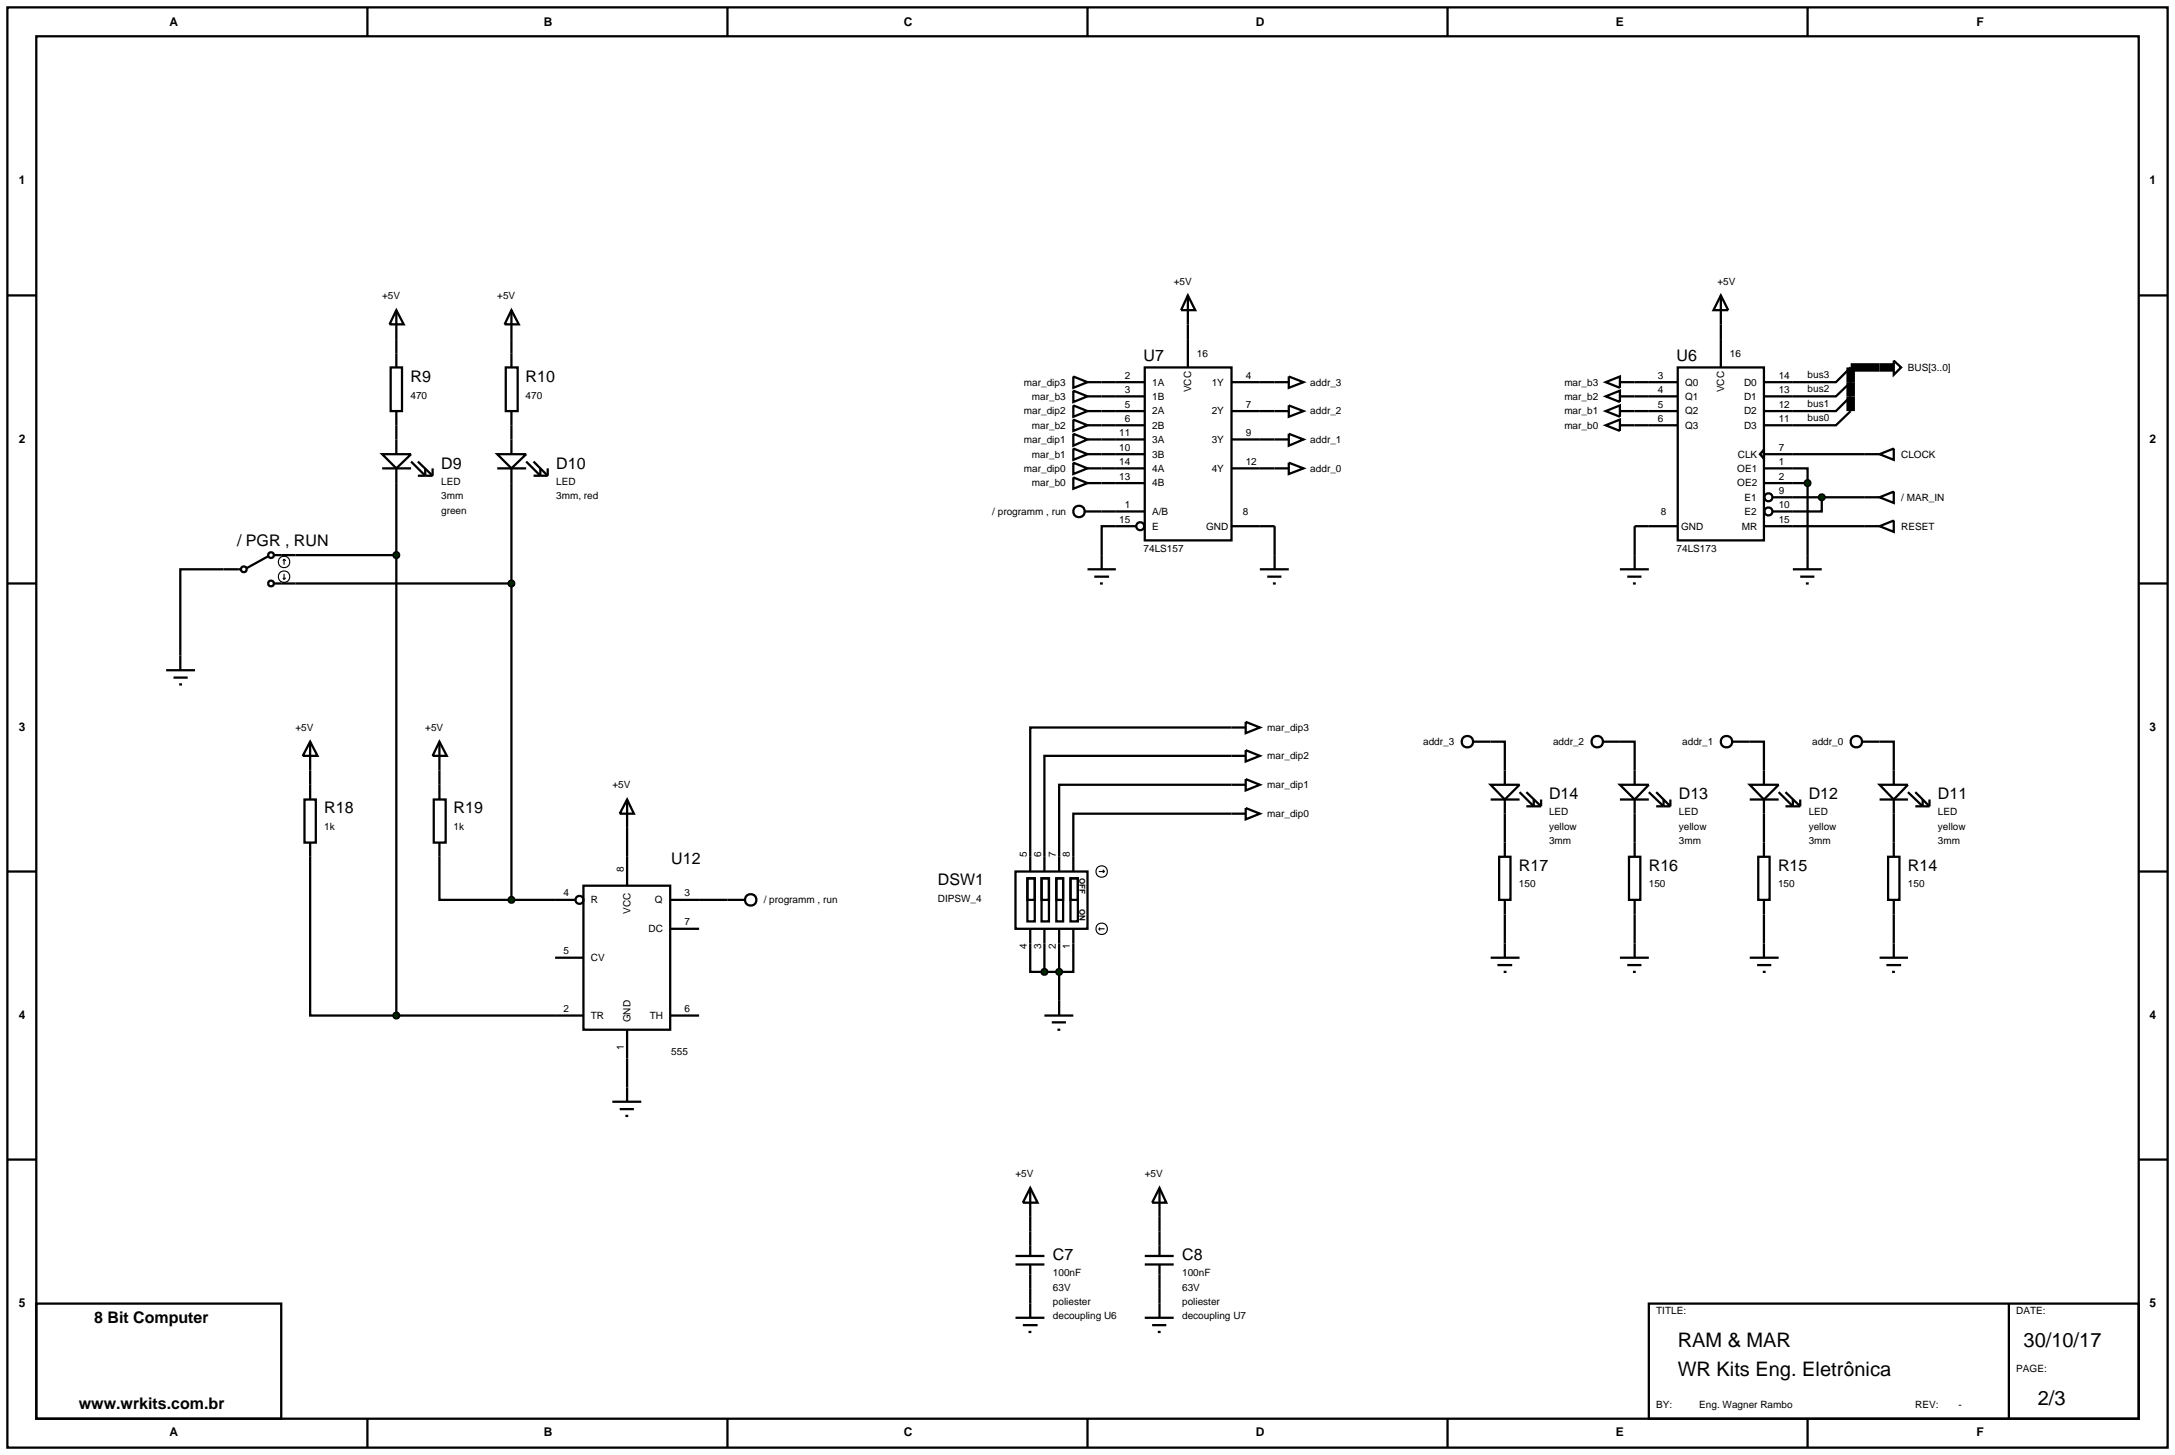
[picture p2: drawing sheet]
<svg xmlns="http://www.w3.org/2000/svg" width="384mm" height="257mm" viewBox="0 0 384 257" stroke-linecap="round" stroke-linejoin="round" font-family="sans-serif">
<g fill="none" stroke="#000" stroke-width=".4">
<path d="M1.3 1.3h381v254h-381zM6.4 6.4h370.8v243.8h-370.8zM64.8 1.3v5.1M128.3 1.3v5.1M191.8 1.3v5.1M255.3 1.3v5.1M318.8 1.3v5.1M1.3 52.1h5.1M69.9 59.8v2.5M90.2 59.8v2.5M377.2 52.1h5.1M69.9 75v2.5"/>
<path d="M90.2 75v2.5M194.3 67.4h2.5M194.3 72.5h2.5M194.3 77.5h2.5M194.3 69.9h2.5M194.3 75h2.5M222.2 67.4h2.6M222.2 72.5h2.6M222.2 77.5h2.6M288.3 67.4h7.6M288.3 72.5h7.6M288.3 69.9h7.6"/>
<path d="M288.3 75h7.6M295.9 64.8h15.2v30.5h-15.2zM311.1 79.3v1.6l-.7-.8zM326.4 72.5l-2.6 2.5h-12.7M326.4 69.9l-2.6 2.6h-12.7M326.4 67.4l-2.6 2.5h-12.7M326.4 64.8l-2.6 2.6h-12.7M52.1 97.9h17.8M69.9 85.2v93.9M90.2 85.2v73.5M194.3 85.2h2.5M194.3 80.1h2.5"/>
<path d="M194.3 82.6h2.5M194.3 90.2h2.5M196.8 92.8h-2.5v5.1M222.2 82.6h2.6M311.1 82.6h7.7v2.6M311.1 85.2h7.7M311.1 80.1h17.8M311.1 92.8h17.8M312.7 87.7h16.2M318.8 85.2v15.2M321.3 87.7v2.5h-8.6M1.3 102.9h5.1"/>
<path d="M39.4 100.4h-7.6v15.2M52.1 102.9h38.1M316.2 100.4h5.1M317.5 101.7h2.5M318.5 102.9h.5M377.2 102.9h5.1M54.7 135.9v2.5M77.5 135.9v2.5M217.2 138.4h-30.4v12.7M217.2 133.3h-33v17.8M217.2 128.3h-35.5v22.8M262.9 130.8h2.5v5.1"/>
<path d="M285.7 130.8h2.6v5.1M308.6 130.8h2.5v5.1M331.5 130.8h2.5v5.1M1.3 153.7h5.1M54.7 151.1v28h15.2M77.5 151.1v7.6h12.7M90.2 158.7h7.7M110.6 146v5.1M123.3 158.7h5M217.2 143.5h-27.9v7.6M265.4 143.5v5.1M288.3 143.5v5.1"/>
<path d="M311.1 143.5v5.1M334 143.5v5.1M377.2 153.7h5.1M69.9 179.1h28M181.7 166.4v5h2.5M184.2 166.4v5M186.8 166.4v10.1M189.3 166.4v5h-5.1M265.4 161.3v5.1M288.3 161.3v5.1M311.1 161.3v5.1M334 161.3v5.1"/>
<path d="M110.6 186.7v5.1M1.3 204.5h5.1M181.7 209.5l1.3 2.6h-2.6zM181.7 209.5v12M204.5 209.5l1.2 2.6h-2.5zM204.5 209.5v12M377.2 204.5h5.1M6.4 229.9h43.2v20.3h-43.2zM179.1 223h5.1M179.1 221.5h5.1M179.1 232.4h5.1M180.4 233.7h2.6"/>
<path d="M181.4 234.9h.5M181.7 223v9.4M201.9 223h5.1M201.9 221.5h5.1M201.9 232.4h5.1M203.2 233.7h2.5M204.2 234.9h.5M204.5 223v9.4M290.8 229.9h86.4v20.3h-86.4zM354.3 229.9v20.3M64.8 250.2v5.1M128.3 250.2v5.1"/>
<path d="M191.8 250.2v5.1M255.3 250.2v5.1M318.8 250.2v5.1"/>
<circle cx="311.9" cy="90.2" r=".7"/>
<circle cx="311.9" cy="87.7" r=".7"/>
</g>
<path d="M331.5 64.8h-5.1v7.7" fill="none" stroke="#000" stroke-width="1.5" stroke-linecap="butt"/>
<g fill="#004000" stroke="#000" stroke-width=".4">
<path d="M318.5 84.8l.3-.1-.5 .5zM318.8 84.7l.4 .2 .1 .3zM318.8 85.7l.5-.5-.1 .3zM318.3 85.2l.5 .5-.4-.2z"/>
<path d="M320.9 87.4l.4-.2-.5 .5zM321.3 87.2l.4 .2 .1 .3zM321.8 87.7l-.1 .3-.4 .2zM320.8 87.7l.5 .5-.4-.2z"/>
</g>
<g fill="#004000">
<path d="M318.8 84.7l.5 .5-.5 .5-.5-.5z"/>
<path d="M320.8 87.7l.5-.5 .5 .5-.5 .5z"/>
</g>
<g fill="none" stroke="#000" stroke-width=".4">
<path d="M69.9 54.7l1.3 2.5h-2.5zM69.9 54.7v5.1M90.2 54.7l1.3 2.5h-2.5zM90.2 54.7v5.1M209.5 52.1l1.3 2.6h-2.5zM209.5 52.1v12.7M303.5 52.1l1.3 2.6h-2.6zM303.5 52.1v12.7M68.9 64.8h2v7.7h-2zM69.9 62.3v2.5M69.9 72.5v2.5M69.9 77.5v2.6"/>
<path d="M89.2 64.8h2.1v7.7h-2.1zM90.2 62.3v2.5M90.2 72.5v2.5M90.2 77.5v2.6M189.3 66.4l2.5 1-2.5 1zM189.3 68.9l2.5 1-2.5 1zM189.3 71.5l2.5 1-2.5 1zM189.3 74l2.5 1-2.5 1zM189.3 76.5l2.5 1-2.5 1.1zM189.3 79.1l2.5 1-2.5 1zM191.8 67.4h2.5M191.8 69.9h2.5"/>
<path d="M191.8 72.5h2.5M191.8 75h2.5M191.8 77.5h2.5M196.8 67.4h5.1M196.8 69.9h5.1M196.8 72.5h5.1M196.8 75h5.1M196.8 77.5h5.1M201.9 64.8h15.3v30.5h-15.3zM217.2 67.4h5M217.2 72.5h5M217.2 77.5h5"/>
<path d="M224.8 67.4h2.5M224.8 72.5h2.5M224.8 77.5h2.5M227.3 66.4l2.6 1-2.6 1zM227.3 71.5l2.6 1-2.6 1zM227.3 76.5l2.6 1-2.6 1.1zM283.2 67.4l2.5-1v2zM283.2 69.9l2.5-1v2zM283.2 72.5l2.5-1v2zM283.2 75l2.5-1v2zM285.7 67.4h2.6M285.7 69.9h2.6"/>
<path d="M285.7 72.5h2.6M285.7 75h2.6M334 63.6l1.3 1.2-1.3 1.3zM47.3 98.1l-3.8 2.1M48.3 97.9h3.8M67.4 80.1h5.1l-2.6 2.5zM67.4 82.6h5.1M69.9 82.6v2.6M72.5 81.4l2.5 2.5v-1.3M73.7 81.4l2.6 2.5M73.7 83.9h2.6M76.3 82.6v1.3"/>
<path d="M87.7 80.1h5.1l-2.6 2.5zM87.7 82.6h5.1M90.2 82.6v2.6M92.8 81.4l2.5 2.5v-1.3M94.1 83.9h2.5M94.1 81.4l2.5 2.5M96.6 82.6v1.3M189.3 81.6l2.5 1-2.5 1zM189.3 84.2l2.5 1-2.5 1zM191.3 90.2h3M191.8 80.1h2.5M191.8 82.6h2.5"/>
<path d="M191.8 85.2h2.5M194.3 97.9v2.5M196.8 92.8h3.6M196.8 80.1h5.1M196.8 82.6h5.1M196.8 85.2h5.1M196.8 90.2h5.1M217.2 92.8h7.6v7.6M217.2 82.6h5M224.8 82.6h2.5M227.3 81.6l2.6 1-2.6 1zM295.9 92.8h-7.6v7.6"/>
<path d="M328.9 92.8h2.6M328.9 80.1h2.6M328.9 87.7h2.6M331.5 80.1l2.5-1v2zM331.5 87.7l2.5-1v2zM331.5 92.8l2.5-1v2zM29.3 118.2h5.1M30.6 119.5h2.5M31.8 115.6v2.6M39.4 100.4h3.1M48.3 102.9h3.8M191.8 100.4h5"/>
<path d="M193 101.7h2.6M194 102.9h.5M222.2 100.4h5.1M223.5 101.7h2.5M224.5 102.9h.5M285.7 100.4h5.1M287 101.7h2.5M288 102.9h.5M31.6 120.7h.5M217.2 128.3h2.5M217.2 133.3h2.5M217.2 138.4h2.5"/>
<path d="M219.7 127.3l2.5 1-2.5 1zM219.7 132.3l2.5 1-2.5 1zM219.7 137.4l2.5 1-2.5 1zM128.3 158.7h3.1M179.1 153.7h12.7v10.1h-12.7zM181.2 154.9h1.3v7.6h-1.3zM181.2 154.9h1.3v3.8h-1.3zM181.7 151.1v2.6M183.7 154.9h1.3v7.6h-1.3zM183.7 154.9h1.3v3.8h-1.3zM184.2 151.1v2.6M186.3 154.9h1.2v7.6h-1.2z"/>
<path d="M186.3 154.9h1.2v3.8h-1.2zM186.8 151.1v2.6M188.8 154.9h1.3v7.6h-1.3zM188.8 154.9h1.3v3.8h-1.3zM189.3 151.1v2.6M217.2 143.5h2.5M219.7 142.5l2.5 1-2.5 1zM181.7 163.8v2.6M184.2 163.8v2.6M184.2 179.1h5.1M186.8 163.8v2.6M186.8 176.5v2.6"/>
<path d="M189.3 163.8v2.6M185.5 180.3h2.5M186.5 181.6h.5"/>
<circle cx="47.8" cy="97.9" r=".51"/>
<circle cx="190.3" cy="90.2" r="1.01"/>
<circle cx="201.1" cy="92.8" r=".7"/>
<circle cx="43" cy="100.4" r=".51"/>
<circle cx="47.8" cy="102.9" r=".51"/>
<circle cx="132.4" cy="158.7" r="1.01"/>
</g>
<path d="M331.5 64.8h2.5" fill="none" stroke="#000" stroke-width="1.5" stroke-linecap="butt"/>
<g fill="none" stroke="#000" stroke-width=".2">
<path d="M50.1 98.6l-.2 .3M50.1 98.6l.3 .3M50.1 98.6v1M49.9 101.9l.2 .3M50.1 101.2v1M50.4 101.9l-.3 .3M193.8 153.7h1M194.5 153.4l.3 .3M194.8 153.7l-.3 .2M193.8 163.8l.2 .3M193.8 163.8h1M194 163.6l-.2 .2"/>
<circle cx="50.1" cy="99.1" r="1.01"/>
<circle cx="50.1" cy="101.7" r="1.01"/>
<circle cx="194.3" cy="153.7" r="1.01"/>
<circle cx="194.3" cy="163.8" r="1.01"/>
</g>
<g fill="#004000" stroke="#000" stroke-width=".4">
<path d="M186.4 171.1l.4-.2-.5 .5zM186.8 170.9l.4 .2 .1 .3zM187.3 171.4l-.1 .3-.4 .2zM186.3 171.4l.5 .5-.4-.2z"/>
<path d="M183.8 171.1l.4-.2-.5 .5zM184.2 170.9l.4 .2 .1 .3zM184.7 171.4l-.1 .3-.4 .2zM183.7 171.4l.5 .5-.4-.2z"/>
</g>
<g fill="#004000">
<path d="M186.3 171.4l.5-.5 .5 .5-.5 .5z"/>
<path d="M183.7 171.4l.5-.5 .5 .5-.5 .5z"/>
</g>
<g fill="none" stroke="#000" stroke-width=".4">
<path d="M259.8 130.8h3.1M262.9 138.4h5.1l-2.6 2.6zM265.4 135.9v2.5M268 139.7l2.5 2.5v-1.2M269.2 139.7l2.6 2.5M282.7 130.8h3M285.7 138.4h5.1l-2.5 2.6zM288.3 135.9v2.5M290.8 139.7l2.6 2.5v-1.2M292.1 139.7l2.5 2.5M305.5 130.8h3.1M308.6 138.4h5.1l-2.6 2.6z"/>
<path d="M311.1 135.9v2.5M313.7 139.7l2.5 2.5v-1.2M314.9 139.7l2.6 2.5M328.4 130.8h3.1M331.5 138.4h5l-2.5 2.6zM334 135.9v2.5M336.5 139.7l2.6 2.5v-1.2M337.8 139.7l2.5 2.5M97.9 158.7h3.5M102.9 156.2h15.3v25.4h-15.3zM110.6 141l1.2 2.5h-2.5zM110.6 141v5"/>
<path d="M110.6 151.1v5.1M118.2 158.7h5.1M262.9 141h5.1M264.4 151.1h2v7.6h-2zM265.4 141v2.5M265.4 148.6v2.5M265.4 158.7v2.6M269.2 142.2h2.6M271.8 141v1.2M285.7 141h5.1M287.3 151.1h2v7.6h-2zM288.3 141v2.5"/>
<path d="M288.3 148.6v2.5M288.3 158.7v2.6M292.1 142.2h2.5M294.6 141v1.2M308.6 141h5.1M310.1 151.1h2v7.6h-2zM311.1 141v2.5M311.1 148.6v2.5M311.1 158.7v2.6M314.9 142.2h2.6M317.5 141v1.2M331.5 141h5"/>
<path d="M333 151.1h2v7.6h-2zM334 141v2.5M334 148.6v2.5M334 158.7v2.6M337.8 142.2h2.5M340.3 141v1.2M97.9 168.9h5M97.9 179.1h5M118.2 163.8h5.1M118.2 179.1h5.1M262.9 168.9h5.1M264.1 170.2h2.6"/>
<path d="M265.2 171.4h.5M265.4 166.4v2.5M285.7 168.9h5.1M287 170.2h2.5M288 171.4h.5M288.3 166.4v2.5M308.6 168.9h5.1M309.9 170.2h2.5M310.9 171.4h.5M311.1 166.4v2.5M331.5 168.9h5M332.7 170.2h2.6"/>
<path d="M333.7 171.4h.5M334 166.4v2.5M108 194.3h5.1M109.3 195.6h2.5M110.3 196.8h.5M110.6 181.6v5.1M110.6 191.8v2.5"/>
<circle cx="258.8" cy="130.8" r="1.01"/>
<circle cx="281.7" cy="130.8" r="1.01"/>
<circle cx="304.5" cy="130.8" r="1.01"/>
<circle cx="327.4" cy="130.8" r="1.01"/>
<circle cx="102.2" cy="158.7" r=".7"/>
</g>
<g fill="#004000" stroke="#000" stroke-width=".4">
<path d="M89.8 102.6l.4-.2-.5 .5zM90.2 102.4l.3 .1 .2 .4zM90.2 103.4l.5-.5-.1 .3zM89.7 102.9l.5 .5-.4-.2z"/>
<path d="M69.5 97.6l.4-.2-.5 .5zM69.9 97.4l.4 .2 .1 .3zM69.9 98.4l.5-.5-.1 .3zM69.4 97.9l.5 .5-.3-.1z"/>
</g>
<g fill="#004000">
<path d="M89.7 102.9l.5-.5 .5 .5-.5 .5z"/>
<path d="M69.4 97.9l.5-.5 .5 .5-.5 .5z"/>
</g>
<path d="M54.7 130.8l1.3 2.5h-2.6zM54.7 130.8v5.1M54.7 138.4v2.6M77.5 130.8l1.3 2.5h-2.5zM77.5 130.8v5.1M77.5 138.4v2.6M53.7 141h2v7.6h-2zM54.7 148.6v2.5M76.5 141h2.1v7.6h-2.1zM77.5 148.6v2.5" fill="none" stroke="#000" stroke-width=".4"/>
<g fill="#004000" stroke="#000" stroke-width=".4">
<path d="M89.8 158.4l.4-.2-.5 .5zM90.2 158.2l.3 .1 .2 .4zM90.7 158.7l-.1 .3-.4 .2zM89.7 158.7l.5 .5-.4-.2z"/>
<path d="M69.5 178.8l.4-.2-.5 .5zM69.9 178.6l.4 .2 .1 .3zM69.9 179.6l.5-.5-.2 .4zM69.4 179.1l.5 .5-.3-.1z"/>
</g>
<g fill="#004000">
<path d="M89.7 158.7l.5-.5 .5 .5-.5 .5z"/>
<path d="M69.4 179.1l.5-.5 .5 .5-.5 .5z"/>
</g>
<g font-size="3.5">
<text x="295.9" y="237.6">RAM &amp; MAR</text>
<text x="356.9" y="237.6">30/10/17</text>
<text x="295.9" y="242.7">WR Kits Eng. Eletrônica</text>
<text x="359.4" y="247.8">2/3</text>
</g>
<g font-size="2.8">
<text x="201.7" y="63.7">U7</text>
<text x="295.7" y="63.7">U6</text>
<text x="72.4" y="67.4">R9</text>
<text x="92.7" y="67.4">R10</text>
<text x="77.8" y="82.7">D9</text>
<text x="98.1" y="82.7">D10</text>
<text x="41.8" y="96.3">/ PGR , RUN</text>
<text x="57.2" y="143.5">R18</text>
<text x="80" y="143.5">R19</text>
<text x="273.2" y="141">D14</text>
<text x="296.1" y="141">D13</text>
<text x="319" y="141">D12</text>
<text x="341.8" y="141">D11</text>
<text x="118.4" y="152.5">U12</text>
<text x="267.9" y="153.7">R17</text>
<text x="290.8" y="153.7">R16</text>
<text x="313.6" y="153.7">R15</text>
<text x="336.5" y="153.7">R14</text>
<text x="165.4" y="156.2">DSW1</text>
<text x="185.7" y="222.3">C7</text>
<text x="208.5" y="222.3">C8</text>
<text x="16.6" y="233.3">8 Bit Computer</text>
<text x="13.9" y="248.5">www.wrkits.com.br</text>
</g>
<g font-size="2.1">
<text x="29.9" y="4.5">A</text>
<text x="95.9" y="4.5">B</text>
<text x="159.4" y="4.5">C</text>
<text x="221.5" y="4.5">D</text>
<text x="285" y="4.5">E</text>
<text x="348.6" y="4.5">F</text>
<text x="3.3" y="32.4">1</text>
<text x="379.1" y="32.4">1</text>
<text x="3.3" y="78.1">2</text>
<text x="379.1" y="78.1">2</text>
<text x="3.3" y="128.9">3</text>
<text x="379.1" y="128.9">3</text>
<text x="3.3" y="179.7">4</text>
<text x="379.1" y="179.7">4</text>
<text x="3.3" y="230.5">5</text>
<text x="379.1" y="230.5">5</text>
<text x="29.9" y="253.3">A</text>
<text x="95.9" y="253.3">B</text>
<text x="159.4" y="253.3">C</text>
<text x="221.5" y="253.3">D</text>
<text x="285" y="253.3">E</text>
<text x="348.6" y="253.3">F</text>
</g>
<g font-size="1.8">
<text x="67.4" y="52.7">+5V</text>
<text x="87.7" y="52.7">+5V</text>
<text x="207" y="50.2">+5V</text>
<text x="302.9" y="50.2">+5V</text>
<text x="211.1" y="62.9">16</text>
<text x="305.1" y="62.9">16</text>
<text x="336.5" y="65.4">BUS[3..0]</text>
<text x="72.4" y="70.3">470</text>
<text x="92.7" y="70.3">470</text>
<text x="180.6" y="68">mar_dip3</text>
<text x="182" y="70.5">mar_b3</text>
<text x="198.4" y="66.8">2</text>
<text x="198.4" y="69.3">3</text>
<text x="198.4" y="71.9">5</text>
<text x="203.2" y="68">1A</text>
<text x="203.2" y="70.5">1B</text>
<text x="210.1" y="69.2" transform="rotate(-90 210.1 69.2)">VCC</text>
<text x="213.7" y="68">1Y</text>
<text x="219.7" y="66.8">4</text>
<text x="219.7" y="71.9">7</text>
<text x="231.1" y="68">addr_3</text>
<text x="275.9" y="68">mar_b3</text>
<text x="275.9" y="70.5">mar_b2</text>
<text x="292.4" y="66.8">3</text>
<text x="292.4" y="69.3">4</text>
<text x="292.4" y="71.9">5</text>
<text x="297.2" y="68">Q0</text>
<text x="297.2" y="70.5">Q1</text>
<text x="304.1" y="69.2" transform="rotate(-90 304.1 69.2)">VCC</text>
<text x="307.6" y="68">D0</text>
<text x="307.6" y="70.5">D1</text>
<text x="313.7" y="66.8">14</text>
<text x="313.7" y="69.3">13</text>
<text x="313.7" y="71.9">12</text>
<text x="318.8" y="71.7">bus1</text>
<text x="318.8" y="69.1">bus2</text>
<text x="318.8" y="66.6">bus3</text>
<text x="180.6" y="73.1">mar_dip2</text>
<text x="182" y="75.6">mar_b2</text>
<text x="197.4" y="76.9">11</text>
<text x="198.4" y="74.4">6</text>
<text x="203.2" y="73.1">2A</text>
<text x="203.2" y="75.6">2B</text>
<text x="213.7" y="73.1">2Y</text>
<text x="219.7" y="76.9">9</text>
<text x="231.1" y="73.1">addr_2</text>
<text x="275.9" y="73.1">mar_b1</text>
<text x="275.9" y="75.6">mar_b0</text>
<text x="292.4" y="74.4">6</text>
<text x="297.2" y="73.1">Q2</text>
<text x="297.2" y="75.6">Q3</text>
<text x="307.6" y="73.1">D2</text>
<text x="307.6" y="75.6">D3</text>
<text x="313.7" y="74.4">11</text>
<text x="318.8" y="74.2">bus0</text>
<text x="180.6" y="78.1">mar_dip1</text>
<text x="180.6" y="83.2">mar_dip0</text>
<text x="182" y="80.7">mar_b1</text>
<text x="197.4" y="79.5">10</text>
<text x="197.4" y="82">14</text>
<text x="203.2" y="78.1">3A</text>
<text x="203.2" y="80.7">3B</text>
<text x="203.2" y="83.2">4A</text>
<text x="213.7" y="78.1">3Y</text>
<text x="213.7" y="83.2">4Y</text>
<text x="219.7" y="82">12</text>
<text x="231.1" y="78.1">addr_1</text>
<text x="231.1" y="83.2">addr_0</text>
<text x="306.4" y="83.2">OE1</text>
<text x="306.5" y="80.7">CLK</text>
<text x="313.7" y="79.5">7</text>
<text x="313.7" y="82">1</text>
<text x="335.3" y="80.7">CLOCK</text>
<text x="77.8" y="85.5">LED</text>
<text x="77.8" y="88">3mm</text>
<text x="98.1" y="85.5">LED</text>
<text x="98.1" y="88">3mm, red</text>
<text x="182" y="85.8">mar_b0</text>
<text x="197.4" y="84.6">13</text>
<text x="198.4" y="89.6">1</text>
<text x="203.2" y="85.8">4B</text>
<text x="306.4" y="85.8">OE2</text>
<text x="307.7" y="88.3">E1</text>
<text x="313.7" y="84.6">2</text>
<text x="313.7" y="87.1">9</text>
<text x="313.7" y="89.6">10</text>
<text x="335.3" y="88.3">/ MAR_IN</text>
<text x="77.8" y="90.6">green</text>
<text x="175" y="90.8">/ programm , run</text>
<text x="197.4" y="92.2">15</text>
<text x="203.2" y="90.8">A/B</text>
<text x="203.2" y="93.4">E</text>
<text x="212.7" y="93.4">GND</text>
<text x="219.2" y="90.8">8</text>
<text x="292.9" y="90.8">8</text>
<text x="296.5" y="93.4">GND</text>
<text x="307.2" y="93.4">MR</text>
<text x="307.7" y="90.8">E2</text>
<text x="313.7" y="92.2">15</text>
<text x="335.3" y="93.4">RESET</text>
<text x="201.7" y="97.3">74LS157</text>
<text x="295.7" y="97.3">74LS173</text>
<text x="52.1" y="128.9">+5V</text>
<text x="75" y="128.9">+5V</text>
<text x="223.5" y="128.9">mar_dip3</text>
<text x="251" y="131.4">addr_3</text>
<text x="273.9" y="131.4">addr_2</text>
<text x="296.7" y="131.4">addr_1</text>
<text x="319.6" y="131.4">addr_0</text>
<text x="223.5" y="133.9">mar_dip2</text>
<text x="108" y="139">+5V</text>
<text x="223.5" y="139">mar_dip1</text>
<text x="273.2" y="143.8">LED</text>
<text x="296.1" y="143.8">LED</text>
<text x="319" y="143.8">LED</text>
<text x="341.8" y="143.8">LED</text>
<text x="57.2" y="146.4">1k</text>
<text x="80" y="146.4">1k</text>
<text x="223.5" y="144.1">mar_dip0</text>
<text x="273.2" y="146.4">yellow</text>
<text x="273.2" y="148.9">3mm</text>
<text x="296.1" y="146.4">yellow</text>
<text x="296.1" y="148.9">3mm</text>
<text x="319" y="146.4">yellow</text>
<text x="319" y="148.9">3mm</text>
<text x="341.8" y="146.4">yellow</text>
<text x="341.8" y="148.9">3mm</text>
<text x="110" y="153.7" transform="rotate(-90 110 153.7)">8</text>
<text x="181.1" y="151.1" transform="rotate(-90 181.1 151.1)">5</text>
<text x="183.6" y="151.1" transform="rotate(-90 183.6 151.1)">6</text>
<text x="186.2" y="151.1" transform="rotate(-90 186.2 151.1)">7</text>
<text x="188.7" y="151.1" transform="rotate(-90 188.7 151.1)">8</text>
<text x="99.4" y="158.1">4</text>
<text x="104.2" y="159.3">R</text>
<text x="111.2" y="161.2" transform="rotate(-90 111.2 161.2)">VCC</text>
<text x="115.5" y="159.3">Q</text>
<text x="120.7" y="158.1">3</text>
<text x="134.7" y="159.3">/ programm , run</text>
<text x="165.4" y="159.1">DIPSW_4</text>
<text x="267.9" y="156.5">150</text>
<text x="290.8" y="156.5">150</text>
<text x="313.6" y="156.5">150</text>
<text x="336.5" y="156.5">150</text>
<text x="114.4" y="164.4">DC</text>
<text x="120.7" y="163.2">7</text>
<text x="181.1" y="167.4" transform="rotate(-90 181.1 167.4)">4</text>
<text x="183.6" y="167.4" transform="rotate(-90 183.6 167.4)">3</text>
<text x="186.2" y="167.4" transform="rotate(-90 186.2 167.4)">2</text>
<text x="188.7" y="167.4" transform="rotate(-90 188.7 167.4)">1</text>
<text x="99.4" y="168.3">5</text>
<text x="104.2" y="169.5">CV</text>
<text x="99.4" y="178.5">2</text>
<text x="104.2" y="179.7">TR</text>
<text x="114.6" y="179.7">TH</text>
<text x="120.7" y="178.5">6</text>
<text x="110" y="185.1" transform="rotate(-90 110 185.1)">1</text>
<text x="111.2" y="180.3" transform="rotate(-90 111.2 180.3)">GND</text>
<text x="118.4" y="186.1">555</text>
<text x="179.1" y="207.6">+5V</text>
<text x="201.9" y="207.6">+5V</text>
<text x="185.7" y="225.1">100nF</text>
<text x="185.7" y="227.6">63V</text>
<text x="208.5" y="225.1">100nF</text>
<text x="208.5" y="227.6">63V</text>
<text x="185.7" y="230.2">poliester</text>
<text x="185.7" y="232.7">decoupling U6</text>
<text x="208.5" y="230.2">poliester</text>
<text x="208.5" y="232.7">decoupling U7</text>
<text x="292.1" y="231.8">TITLE:</text>
<text x="355.6" y="231.8">DATE:</text>
<text x="355.6" y="242">PAGE:</text>
<text x="292.1" y="248.3">BY:</text>
<text x="299.7" y="248.3">Eng. Wagner Rambo</text>
<text x="337.8" y="248.3">REV:</text>
<text x="345.4" y="248.3">-</text>
</g>
<g font-size="1.4">
<text x="190.4" y="154.8" transform="rotate(90 190.4 154.8)">OFF</text>
<text x="190.4" y="160.3" transform="rotate(90 190.4 160.3)">ON</text>
</g>
</svg>
